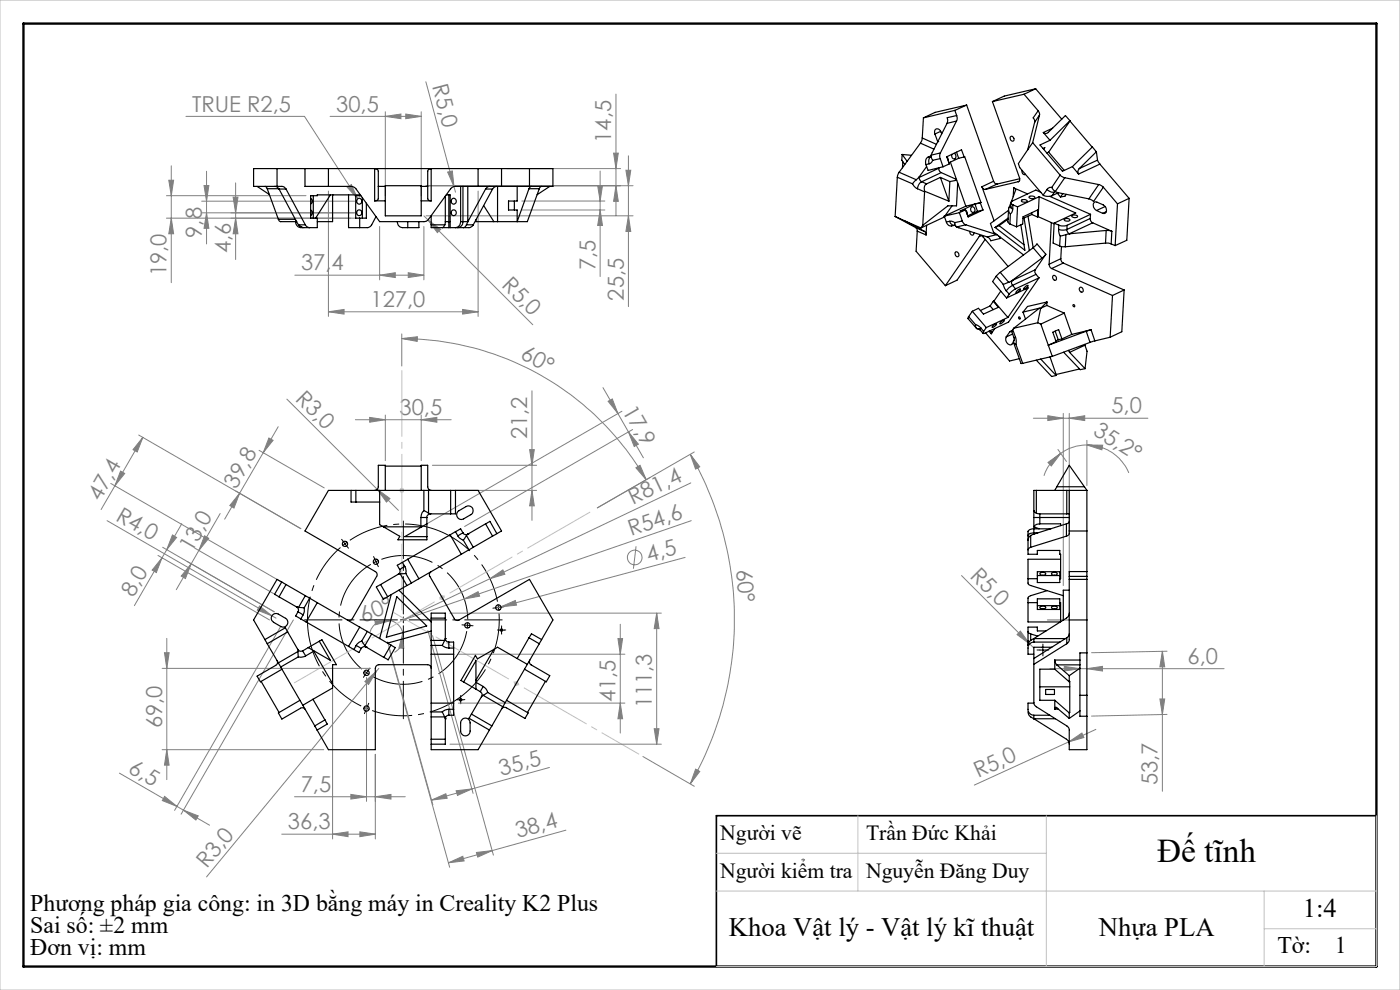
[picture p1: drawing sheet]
<svg xmlns="http://www.w3.org/2000/svg" width="297mm" height="210mm" viewBox="0 0 297 210" stroke-linecap="round" stroke-linejoin="round" font-family="sans-serif">
<g fill="none" stroke="#808080" stroke-width=".21">
<path d="M90.3 17.3l6 22.3M130.7 20v25.7M35.8 38.2h1l-.5 3.3zM36.3 35.2v24.8M39.4 24.7h25.2l11.3 17.5M43.3 39.4h1l-.5 3.3zM43.8 36.3v15.4M50 38.8v16.3M70 24.7h19.4M73.7 39.7l.8-.6 1.4 3.1zM81.7 24.7l3.4-.5v1zM81.7 23.7v17.9"/>
<path d="M86.1 24.2l3.3 .5-3.3 .5zM89.4 23.7v17.9M90.4 39.4h43.9M95 36.5l1-.2 .3 3.3zM96.3 39.6l.3 1.2M107.4 35.8h24.3M126.8 39.4h1l-.5 3.2zM127.3 36.3v22.4M130.2 32.5h1l-.5 3.3zM130.7 39.4l.5 3.3h-1zM132.8 36.1h1l-.5 3.3zM133.3 33v32"/>
<path d="M35.3 46.3h40M35.3 41.5h29.6M36.3 46.3l.5 3.3h-1zM42.8 45.1h32.4M42.8 42.7h32.4M43.8 45.1l.5 3.3h-1zM49.5 41.8h1l-.5 3.3zM50 46.3l.5 3.3h-1zM62.5 58.4h27.4M69.7 40.5v26.6M80.5 58.4l3.4-.6v1.1zM80.5 48v11.4"/>
<path d="M86.6 57.8l3.3 .6-3.3 .5zM89.9 48v11.4M89.9 45.8l23.1 23.1M90.4 45.8h43.9M90.8 46.7l2.7 1.9-.7 .7zM101.4 40.5v26.6M110.7 42.6h17.6M110.7 44.5h17.6M127.3 44.5l.5 3.3h-1zM133.3 45.8l.5 3.3h-1zM69.7 66.1l3.3-.5v1zM69.7 66.1h31.7"/>
<path d="M85.2 71.8l3.3-.4v1zM85.2 71.8a59.9 59.9 0 0 1 51.9 30M85.2 70.8v6.8M98.1 65.6l3.3 .5-3.3 .5zM25.6 99.9l.9 .5-2.1 2.6zM29.4 92.3l34.4 19.8M30.3 92.8l-8.9 15.3M30.3 92.8l-1.2 3.1-.9-.5zM55 95.5l13.8 8M57 92.9l.9 .5-2.1 2.6zM59 90.5l-11.3 19.6M60.9 84.7l19.1 19.1"/>
<path d="M75.4 89h20.3M78.4 88.5l3.3 .5-3.3 .6zM81.7 88v9.7M89.4 89l3.3-.5v1.1zM89.4 88v9.7M91.7 98.7h22.1M112.4 95.4h.9l-.4 3.3zM112.9 82.9v27.5M127.9 82.2l3.2 5.5M129 85.1l.9-.5 1.2 3.1zM131.1 87.7l2.2 3.9M131.9 87.2l-41.6 24.1"/>
<path d="M133.3 91.6l2.1 2.6-.9 .5zM133.3 91.6l3.2 5.5M134.2 91.1l-35.6 20.6M134.9 99.2l.9-.5 1.3 3.1zM146.4 96.4l2 2.6-.8 .5zM146.4 96.4a70 70 0 0 1 0 69.9M147.3 95.9l-20.6 11.8 11.2-6.4M219.2 88.7h24.3M222.3 88.2l3.3 .5-3.3 .5zM222.3 98.1l2.7-1.9-2 2.6zM224.4 95.3l1.8 2.6M225 96.2a9.1 9.1 0 0 0-3.5 4.7"/>
<path d="M225.6 87.7v36.5M226.8 88.7l3.3-.5v1zM226.8 87.7v34.2M230.6 94.4h3.3l-.1 1zM230.6 94.4a9.7 9.7 0 0 0-5.6 1.8M230.6 94.4a9.6 9.6 0 0 1 8.9 5.9M230.6 93.4v9.6M22.7 110.4l35 20.2M23.5 102.5l36.3 21M33.5 117.8l23.7 13.7M34.4 118.3l-1.2 3.2-.9-.6zM34.5 116.1l23.7 13.7"/>
<path d="M36.6 113.5l.9 .5-2.1 2.6zM38.6 111.1l-10.1 17.4M40.6 119.6l-1.3 3.1-.8-.5zM40.6 119.6l-3.2 5.5M41.3 116.3l17 9.8M43.4 113.7l.9 .5-2.1 2.6zM46.7 108.9l-6.1 10.7M50.8 104.6l-1.2 3.2-.8-.6zM80 103.8l2.7 2-.7 .7zM80 103.8l4.5 4.5M96.6 104h17.2M112.9 104l.4 3.3h-.9z"/>
<path d="M134.9 115.9l-.5 4.7M145.3 118.2l-39 10.5M146.5 102.4l-61 29.1 13-4.4M146.6 110.4l-48.1 16.7M34.9 138.5h1l-.5 3.3zM35.4 135.4v30M55.1 128.5l2.6 2.1-3.1-1.2zM57.7 130.6l.9 .5M59.5 132.9l-22.5 39M62.2 131.5l-23.8 41.2M79.5 131.5l3.4 .1-3.2 .9zM82.2 136.1l9.6 34.6"/>
<path d="M82.5 137.4l12.9 46.6M82.9 131.6l.2 .1a3.6 3.6 0 0 1 2.4 2.5M82.9 131.6a3.6 3.6 0 0 0-4.4 2.6M85.5 134.2l.2 3.3-1.1-.1zM85.5 134.2a3.6 3.6 0 0 1-1.8 4.2M90.8 133.8l9.6 34.5M91.8 134.8l12.9 46.6M95.5 130.1h44.8M97.2 138.8h35.4M98.5 127.1l2.9-1.6 .3 1zM103.9 122.8l2.8-1.9 .4 .9zM106.3 128.7l3-1.3 .3 1z"/>
<path d="M106.3 128.7l-1.1 .3M131.1 135.5h1l-.5 3.3zM131.6 132.4v23.1M139.3 130.1l.5 3.2h-1zM139.3 130.1v27.8M204 122.1l14.4 14.5M216.5 133.9l1.9 2.7-2.6-2zM218.4 136.6l.9 .9M246.6 138.1l.5 3.4h-1zM246.6 138.1v29.7M247.6 138.1l-16 .4M34.4 141.8h44.2"/>
<path d="M34.4 159h34.3M35.4 159l.5 3.3h-1zM70.6 146v32M77.4 144.6l2.5-2.3-1.7 2.9zM77.8 143.7v26.3M79.9 142.3l-36.1 43.7M80.4 141.8l-.5 .5M95.5 157.9h44.8M97.2 149.1h35.4M131.6 149.1l.5 3.4h-1zM138.8 154.6h1l-.5 3.3zM222.7 141.8h37"/>
<path d="M225.8 141.3l3.3 .5-3.3 .5zM226.7 157.4l2.8-1.9 .4 .9zM230.6 141.8l3.3-.5v1zM232.5 154.7l-25.8 11.8M246.1 148.3h1l-.5 3.3zM247.6 151.5l-16 .4M25.3 164l12.2 7.1M34.9 168.9l2.6 2.2-3.1-1.3zM37.5 171.1l1.4 .8M38.9 171.9l3.2 1.2-.5 .8zM38.9 171.9l5.6 3.1M59.8 176.9h19.8"/>
<path d="M62.5 169h23.5M70.6 176.9l3.2-.4v1zM74.4 168.5l3.4 .5-3.4 .5zM76.3 176.5l3.3 .4-3.3 .6zM79.6 169l3.3-.5v1zM79.6 160v18M91.5 169.7l3.1-1.3 .3 .9zM96.8 167.7l3.3-.4-3.1 1.4zM116.6 162.8l-25.1 6.9M120.1 176.1l-15.7 4.3M136.4 160.5l10.9 6.3M147.6 163.2l.8 .4-2 2.7z"/>
<path d="M95.1 183l3.1-1.4 .3 1zM101.1 180.8l3.3-.4-3 1.4zM104.4 180.4l-9.3 2.6"/>
<circle cx="134.6" cy="118.3" r="1.55"/>
</g>
<path d="M79.8 119.1l-.6 .3M79.8 119.1l.5-.2M99.2 132.6v-.6M99.2 132.6l-.1 .7M105.7 128.9l-.1-.7M105.7 128.9l.1 .6M77.8 150.3l.6 .2M77.8 150.3l-.6-.3M77.8 142.7l.5 .3M77.8 142.7l-.5-.4" fill="none" stroke="#000" stroke-width=".21" stroke-dasharray="15.2 1.3 1.3 1.3" stroke-linecap="butt"/>
<path d="M72.2 116.1a20.3 20.3 0 0 0 4.4 33.7M105.5 127.6a20.3 20.3 0 0 0-31.3-13M78.9 150.7a20.3 20.3 0 0 0 27-20.6" fill="none" stroke="#000" stroke-width=".21" stroke-dasharray="15.2 1.3 1.3 1.3" stroke-dashoffset="6.6" stroke-linecap="butt"/>
<path d="M78.7 119.7a13.7 13.7 0 0 0-1.9 22.2M99.2 131.4a13.7 13.7 0 0 0-18.3-12.7M78.8 143.4a13.7 13.7 0 0 0 20.2-9.5" fill="none" stroke="#000" stroke-width=".21" stroke-dasharray="15.2 1.3 1.3 1.3" stroke-dashoffset="4.1" stroke-linecap="butt"/>
<path d="M72.8 114.9l.4 .4M73.2 115.3l-.5 .4M73.2 115.3l.4 .5M73.7 115l-.5 .3M105.8 133.7h1.2M106.4 133v1.3M220.6 137.9h1.3M221.2 137.3v1.2M97.1 148.4h1.3M97.7 147.8v1.2" fill="none" stroke="#000" stroke-width=".21"/>
<g fill="none" stroke="#c0c0c0" stroke-width=".21">
<path d="M0 0h297v210h-297zM84.7 104h1M84.9 103.7l.7 .7M85.2 103.5v1M85.6 103.7l-.7 .7M93.3 126.7h1M93.4 126.4l.7 .7M93.8 126.3v1M94.1 126.4l-.7 .7M109 145h1M109.2 144.6l.7 .7M109.5 144.5v1"/>
<path d="M109.9 144.6l-.7 .7M182 173v16M222 173v32M292 173v32h-140M152 189h140M152 181h70M268.2 189v16M268.2 197h23.8"/>
</g>
<g fill="none" stroke="#000" stroke-width=".21" stroke-dasharray="15.2 1.3 1.3 1.3">
<path d="M72.8 114.8l-.3-.4M73.6 115.8l.3 .5M79.5 118.6l-.2-.5M79.8 119.1l-.3-.5M79.8 119.1l.2 .6M80 119.7l.3 .5M85.6 131.5v.6M85.6 131.5h.6M85.6 131.5v-.6M85.6 131.5h-.7M98.6 132.6l-.6-.1M99.2 132.6l.6 .1"/>
<path d="M99.2 132.6h-.6M99.8 132.7h.6M105.1 128.9l-.5 .1M105.7 128.9l.7-.1M105.7 128.9h-.6M105.8 133.6h-.3M106.4 128.8l.5-.1M106.4 134.3v.2M106.4 133v-.2M107 133.6h.3M220.6 137.9h-.6M221.2 137.3v-.7"/>
<path d="M221.2 138.5v.6M221.9 137.9h.6M77.4 143.2l-.3 .5M77.5 150.9l-.2 .5M77.8 150.3l-.3 .6M77.8 150.3l.2-.6M77.8 142.7l-.4 .5M77.8 142.7l.3-.5M78 149.7l.2-.5M78.1 142.2l.3-.5M97.1 148.4h-.2M97.7 149v.3"/>
<path d="M97.7 147.8v-.3M98.4 148.4h.2"/>
</g>
<path d="M84.3 131.5h-19.7M85.6 132.7v19.8M85.6 130.2v-19.7M86.8 131.5h19.7" fill="none" stroke="#000" stroke-width=".21" stroke-dasharray="15.2 1.3 1.3 1.3" stroke-dashoffset="7.3"/>
<path d="M292 173h-140v32" fill="none" stroke="#000" stroke-width=".35"/>
<path d="M5 5h287v200h-287z" fill="none" stroke="#000" stroke-width=".5"/>
<path d="M83.6 130l51.9 30" fill="none" stroke="#c0c0c0" stroke-width=".21" stroke-dasharray="15.2 1.3 1.3 1.3" stroke-dashoffset="6.2"/>
<path d="M61.7 145.3l64.2-37.1" fill="none" stroke="#c0c0c0" stroke-width=".21" stroke-dasharray="15.2 1.3 1.3 1.3" stroke-dashoffset="-.8"/>
<path d="M85.3 129.4v-50.8" fill="none" stroke="#c0c0c0" stroke-width=".21" stroke-dasharray="15.2 1.3 1.3 1.3" stroke-dashoffset="1.3"/>
<path d="M222.2 131.5h4.6" fill="none" stroke="#808080" stroke-width=".25"/>
<g fill="#808080">
<path d="M95 36.5l1-.2 .3 3.3z"/>
<path d="M55.1 128.5l2.6 2.1-3.1-1.2z"/>
<path d="M73.7 39.7l.8-.6 1.4 3.1z"/>
<path d="M106.3 128.7l3-1.3 .3 1z"/>
<path d="M98.5 127.1l2.9-1.6 .3 1z"/>
<path d="M226.7 157.4l2.8-1.9 .4 .9z"/>
<path d="M103.9 122.8l2.8-1.9 .4 .9z"/>
<path d="M77.4 144.6l2.5-2.3-1.7 2.9z"/>
<path d="M90.8 46.7l2.7 1.9-.7 .7z"/>
<path d="M147.6 163.2l.8 .4-2 2.7zM146.4 96.4l2 2.6-.8 .5z"/>
<path d="M134.9 99.2l.9-.5 1.3 3.1zM85.2 71.8l3.3-.4v1z"/>
<path d="M133.3 91.6l2.1 2.6-.9 .5zM129 85.1l.9-.5 1.2 3.1z"/>
<path d="M80 103.8l2 2.7 .7-.7zM216.5 133.9l-.7 .7 2.6 2z"/>
<path d="M230.6 94.4h3.3l-.1 1zM222.3 98.1l2.7-1.9-2 2.6z"/>
<path d="M86.1 24.2l3.3 .5-3.3 .5zM81.7 24.7l3.4-.5v1z"/>
<path d="M86.6 57.8l3.3 .6-3.3 .5zM80.5 58.4l3.4-.6v1.1z"/>
<path d="M98.1 65.6l3.3 .5-3.3 .5zM69.7 66.1l3.3-.5v1z"/>
<path d="M226.8 88.7l3.3-.5v1zM222.3 88.2l3.3 .5-3.3 .5z"/>
<path d="M225.8 141.3l3.3 .5-3.3 .5zM230.6 141.8l3.3-.5v1z"/>
<path d="M70.6 176.9l3.2-.4v1zM76.3 176.5l3.3 .4-3.3 .6zM74.4 168.5l3.4 .5-3.4 .5zM79.6 169l3.3-.5v1z"/>
<path d="M78.4 88.5l3.3 .5-3.3 .6zM89.4 89l3.3-.5v1.1z"/>
<path d="M95.1 183l3.1-1.4 .3 1zM101.1 180.8l3.3-.4-3 1.4z"/>
<path d="M96.8 167.7l3.3-.4-3.1 1.4zM91.5 169.7l3.1-1.3 .3 .9z"/>
<path d="M85.5 134.2l.2 3.3-1.1-.1zM79.5 131.5l3.4 .1-3.2 .9z"/>
<path d="M43.4 113.7l.9 .5-2.1 2.6zM40.6 119.6l-1.3 3.1-.8-.5z"/>
<path d="M50.8 104.6l-1.2 3.2-.8-.6zM57 92.9l.9 .5-2.1 2.6z"/>
<path d="M30.3 92.8l-1.2 3.1-.9-.5zM25.6 99.9l.9 .5-2.1 2.6zM36.6 113.5l.9 .5-2.1 2.6zM34.4 118.3l-1.2 3.2-.9-.6z"/>
<path d="M36.3 46.3l.5 3.3h-1zM35.8 38.2h1l-.5 3.3z"/>
<path d="M49.5 41.8h1l-.5 3.3zM50 46.3l.5 3.3h-1z"/>
<path d="M43.3 39.4h1l-.5 3.3zM43.8 45.1l.5 3.3h-1zM132.8 36.1h1l-.5 3.3zM133.3 45.8l.5 3.3h-1zM130.2 32.5h1l-.5 3.3zM130.7 39.4l.5 3.3h-1z"/>
<path d="M126.8 39.4h1l-.5 3.2zM127.3 44.5l.5 3.3h-1z"/>
<path d="M138.8 154.6h1l-.5 3.3zM139.3 130.1l.5 3.2h-1z"/>
<path d="M246.6 138.1l.5 3.4h-1zM246.1 148.3h1l-.5 3.3z"/>
<path d="M34.9 138.5h1l-.5 3.3zM35.4 159l.5 3.3h-1zM131.1 135.5h1l-.5 3.3zM131.6 149.1l.5 3.4h-1z"/>
<path d="M112.4 95.4h.9l-.4 3.3zM112.9 104l.4 3.3h-.9z"/>
<path d="M34.9 168.9l2.6 2.2-3.1-1.3zM38.9 171.9l3.2 1.2-.5 .8z"/>
</g>
<g fill="none" stroke="#000" stroke-width=".25">
<path d="M217.2 20l3 3.5M217.2 20l-6.7 1.5M219.7 18.8l-2.5 1.2M219.7 18.8l5.5 6.5M219.7 18.8l-6.7 1.6-2.5 1.1M54.5 39.5l2.7 1.8M56.2 39.5l.5 .5M58.2 39.5l.5 .1 .5 .5M58.8 35.8v3.7M64.7 35.8v3.7l10.2 .1 .6 .4 5 7 10-.1 .3-.3 4.8-6.6 .9-.5h20.8v-3.7h-63.5v3.7h6.1l.4 .2 .4 .4M69.7 35.8v3.7M79.5 35.8h.1a.61 .61 0 0 1 .7 .5v5.8l-.3 .4-.5 .1z"/>
<path d="M80.3 39.5h1.4M81.7 39.4h7.7v6.4h-7.7zM89.4 39.5h1.3M90.9 35.9l.6-.1v6.8a.66 .66 0 0 1-.8-.5v-5.8zM97.7 39.5v7.5M98.2 39.5v7.5M99.2 39.5v7.5M101.4 35.8v3.7M103.9 39.5l-.4 .1-.5 .5M105.4 39.5l-.5 .2-.4 .4M105.6 39.5v7.5M106.4 35.8v3.7"/>
<path d="M109.7 39.5v3.1h-1.8v1.9h1.8v2.5l2.5-7M112.3 35.8v3.7M112.7 39.5l-.5 .5M114.9 39.5l-.5 .5M116.6 39.5l-2.7 1.8M190.4 37.6l3.2 1.4M190.4 37.6l-.5 8.3M190.7 36.5l-.3 1.1M190.7 36.5l3.7 1.6M191.4 32.8l-.1 1.2 .6 .9M191.4 32.8l1 1.4M191.4 32.8l2 .1"/>
<path d="M191.5 34.3v1.3M193.6 39l.6 .8 .4 .2M194.4 38.1l-.8 .9M194.9 37.6l-.5 .5M194.9 37.6h.1M195 37.6l.2 .7 .3 .3M195.3 30.4l-4.6 6.1M195.3 30.4l2.8 1.2M195.5 38.6a1.8 1.8 0 0 0-.9 1.4M195.5 38.6l1.1 .4M195.7 29.3l-.4 1.1M195.7 29.3l2.9 1.3"/>
<path d="M195.9 25l-.2 4.3M196.4 34.9l.5 1.3 3.2-.8M196.6 39a1.26 1.26 0 0 0-.5 1.6M196.6 35.3l-1.7 2.3M196.8 33.4l.7-.2a1.31 1.31 0 0 0-.4 1.5M196.8 33.4a1.26 1.26 0 0 0-.4 1.5M197.1 34.7l-.7 .2M197.5 33.3v-.3l-.7 .4M197.6 32.9l-.1 .4 .4 .7M197.9 34l-.5 .6-.3 .1M198.3 28.4l.6 1.6M198.9 30h.1"/>
<path d="M199.1 35.7l.3 .7 .3 .2M199.1 35.6v.1M199.1 35.7l-4.1 1.9M199.5 33.6l.6 1.8M199.5 33.6l-1.6 .4M199.5 32.4l-.1 .5 .1 .7M199.5 32.4l-1.9 .5M199.5 37.6l1.8 5.1M199.5 37.6l-2.9 1.4M199.5 37.6l2 .9M199.6 27.9l-1.3 .5M199.7 36.6l3.2 1.5"/>
<path d="M199.7 36.6l-4.2 2M199.8 28.4a.91 .91 0 0 0-.5-.9 .91 .91 0 0 0-.9 0l-.1 .9M200.9 33.3l.3 .6v.2M200.9 26.2l-3.3 6.7M201.5 38.5l-.2 4.2M201.6 34.4l3.3 9.3M202.4 32.5a.6 .6 0 0 1 .4 .7 .6 .6 0 0 1-.6 .5l-.3-.4v-.6M202.6 23.4l.4 1.1M202.6 23.4l-6.7 1.6M202.9 25.7l-3.4 6.7M202.9 25.7l-2 .5M202.9 32.3l.5 1.3"/>
<path d="M203 24.5l.1 .8-.2 .4M203 24.5l-2.1 .5 .1 .6-.1 .6M203 38.2l-1.5 .3M203.2 38.8l-.3 4.9h-1.8l-5.3 4.1M203.4 33.6l-2.1 .9M204.5 33.3l.1-.1 3.5 9.8M204.5 33.3l-.5-1.5-3.2 1.5 .6 1.5-1.3 .6M204.5 33.3l-1.1 .3M205.1 22.3l-2.5 1.1M205.1 22.3l5.7 16.1M205.1 22.3l-6.7 1.5-2.5 1.2M208.3 39.6a.71 .71 0 0 0 .8 .6"/>
<path d="M208.3 39.6l2.6 7.2M210.5 21.5l5.8 16.2a.54 .54 0 0 1-.3 .9M210.8 38.4l.3 .5 .4 .1M210.8 38.4l-2.5 1.2M211.5 39l-2.4 1.2M214.4 29a.51 .51 0 0 1 .7 .3 .51 .51 0 0 1-.4 .6l-.4-.3zM215.1 39.9l.4 .4-1 2.6M215.1 39.9l2.9 1.2M215.1 39.9l-.2 1.8M216 38.6l-6.9 1.6M216.1 38.5l-.1 .1M216.3 37.9l-4.8 1.1"/>
<path d="M216.9 36.2a.57 .57 0 0 0 0 .6 .57 .57 0 0 0 .7 .2M218 31.8l-2 2.9 .3 .9 5 5.8M219.1 30.3l5.8 6.8M219.1 30.3l-1.1 1.5M219.5 25.9l-1.5 5.9M220.2 23.5l.3 .9M220.2 23.5l-1 1.5 .2 .4 .1 .5M220.5 24.4l-1.4 5.9M220.5 24.4l-1 1.5M221.3 31.5l.4-.2-.3 .4M221.3 28.1l1.4 1.7M222.5 32.3l-.4 .1"/>
<path d="M222.5 32.3l3.3 3.9M222.7 29.8l-2.1 1 4.8 5.5 2.1-1M223.1 39.7l.8 .9M223.1 39.7h-.4l-.6 .5M223.3 27.2l-2 .9M224.9 37.1l1 .6M224.9 37.1l-1.8 2.6M225.9 37.7l7.2 1.4M225.9 37.7l-2 2.9M227 25.6l-1-1.1-3.6 3.6a.72 .72 0 0 1-1.1 0M227 25.6l-4.3 4.2M227 25.6v.1"/>
<path d="M227 25.7l-4.5 6.6M227 25.7l4.7 5.5M227.5 35.3l1.3 1.6M229 35.8a.93 .93 0 0 0-.2 1.1M232.6 32.2l-.9-1-4.2 4.1M232.6 32.2l-3.6 3.6M232.6 32.2l.2 1.8M232.8 34l.5 .8M232.8 34l-3.8 1.8M233.1 39.1l1 .6M233.1 39.1l-2.1 3.1M233.3 34.8l-4.5 2.1"/>
<path d="M233.3 34.8l6.2 7.3M234.1 39.7l-2.1 3-1-.5M234.1 39.7l3 3.5M56.7 40l2.4 6.5M56.7 40h2.4M59.1 46.5l.4 .5h3.4M59.1 46.5h3.6M59.2 40.1h1.5M59.2 40.1l3.7 7M60.7 40.1l4.1 7.6M62.7 46.7a1.33 1.33 0 0 0 1.6 1.6l-.8-.4M62.9 47.1l.4 .6"/>
<path d="M63.3 47.7h1.5M64.8 47.7l.4 .4 .5 .2M65.9 42.1a.66 .66 0 0 1 0 1.2M65.9 44.5a.66 .66 0 0 1 0 1.2M66.5 41.5v4.8M70.1 41.3l-3.1 5M70.6 41.3v5.7h-3.3M73.9 41.3v7h4.3l.6-.6 1-1.7M76.3 41.5v-.2h-9v.2h-1.4v4.8h1.4v2h-2.9l-.7-.3-.4-.3M76.3 46.3v2M76.6 41.5h-1.1v4.8h2.2v-3.2M76.9 41.9v4.4"/>
<path d="M79.5 42.6h2.2M84.3 47a1.21 1.21 0 0 0 1.1 1.3h3.5v-1.3M86.5 47v1.3M89.4 42.6h2.1M91.5 47.7v.6h2.3M91.5 45.7v2M91.5 47.7h2.9M93.8 48.3h1.4M94.4 47.7l-.6 .6M94.5 47.1l-.1 .6M94.5 47h.7M94.5 41.6v5.5"/>
<path d="M94.7 41.3h.8v7M95.2 47v1.3M95.2 47h.3M95.2 48.3h1.9M95.2 41.3v5.7M97.1 48.3h1.2M97.7 47a1.21 1.21 0 0 1-1.1 1.3M97.7 47h.5M98.2 47a1.21 1.21 0 0 1-1.1 1.3M98.2 47h1M99 47.7l-.4 .5-.3 .1M99 47.7h1.4"/>
<path d="M99.2 47v.1M99.2 47.1l-.2 .6M100.4 47.7l-.6 .6h-1.5M102.6 43.6l2.2 3.4M103 40.1h1.5M103 40.1l-3.8 7M104.5 40.1l-4.1 7.6M109.1 42.6v1.9M112.2 40h2.2M114.4 40l-2.5 7h-10.9v-.4M189.9 45.9l1.9 .9M189.9 45.9l4.4 2.4"/>
<path d="M191.8 46.8l3.6 1.6M191.8 46.8l4.3 2.3M194.3 48.3l.2 .2 .1 .5M194.3 48.3l1.8 .8M194.6 49l-.3 4.3 6.3 7.3M194.6 49l1.9 .8M194.6 40l1.5 .7M195.8 47.8l-.4 .6M196.1 40.6v.1M196.1 49.1l.3 .3 .1 .4M196.1 40.7l-.3 7.1M196.1 40.6l5.2 2.1"/>
<path d="M196.6 47.8l-.1 2M200.3 45.9l.5 1.2M200.4 46l-5 2.4M200.8 47.1a1 1 0 0 0 1.1 .8l.6-.1 .3 .2M201.4 46.9h.6l.5 .3M201.4 46.9a1.1 1.1 0 0 0 1.1 .9M201.4 46.9l-.6 .2M202 43.7l-1.5 2.1M202.5 47.2l.4 .9M202.7 53.4a.54 .54 0 0 1 .7 .4 .54 .54 0 0 1-.3 .7 .67 .67 0 0 1-.4-1.1zM202.9 48.1l6.5 2.2M203.5 45.1l.7 1.8"/>
<path d="M203.5 45.1l-3.2 .8M204.2 46.9l.2 .5 .5 .3M204.2 46.9l-1.7 .3M204.8 44.5l-1.3 .6M204.8 44.5l.6 1.5 3.1-1.5M204.9 44.7l.3 .3v.5M204.9 47.7l6.6 2.1M204.9 47.7l-2 .4M204.9 43.7l-4.6 2.2M205.7 49.1a.53 .53 0 0 0 .2 .6 .53 .53 0 0 0 .7 0v-.4M206.2 43.9a.59 .59 0 0 1 .6 .5 .59 .59 0 0 1-.5 .6 .7 .7 0 0 1-.1-1.1zM206.8 43.3l-3.1 1.5 1.1-.3"/>
<path d="M206.8 43.3l.6 1.5M207.4 44.8l-2.1 1M207.8 50.2a.47 .47 0 0 1 .7 0l5.4 6.3M207.8 50.2l-7.2 10.4M208 43l.5 1.5M208 43l-1.2 .3M208.1 50l-.3 .2M208.1 43h-.1M208.1 43l-3.2 .7M208.5 44.5l-1.1 .3M209 50.8l-6 8.6-2.4 1.2M209.4 50.3l.6 .4 .2 .4 2-.5"/>
<path d="M211.3 58.6l1.5 1.7M211.3 58.6l-.7 1.1 2.9 3.5M211.5 49.8h.1M211.5 49.8l-2.1 .5M211.9 50.1l.3 .5M211.9 47.9l5.3 4M211.9 47.9l-.8 .4M212.1 50.2l.1 .4M212.2 57.8l-.9 .8M212.2 57.8l1.8 2.1M213.9 46.3l-2.8 2M213.9 46.5l-2 1.4"/>
<path d="M214 44.5l-.2 2.6 .4 .4M214 44.6l-3.9 2.8 .6 1.8 6.4 4.9M214 59.9l-1.2 .4M214.1 43.9l-.1 .3a1.05 1.05 0 0 0 .3 1.2M214.1 43.9h.1M214.1 43.9l.3 .1M214.2 47.5l1.5 .6M214.3 45.4l-.1 2.1M214.4 43.9v.2M214.4 43.9l.1 .3 .3 .1M214.4 43.9l.1-.9-.4 .9M214.4 43.8l-.3 .1"/>
<path d="M214.7 59.5h.1M214.7 59.5l-.7 .4M214.7 59.5l-.1 .4 .2 .6M214.8 44.3l-.1 .7-.4 .4M214.9 43.5l1 .4M214.9 43.5l-.1 .8M215.9 43.9l-.2 4.2M216.6 47.7l.8 5.4-6.3-4.8M216.7 42.5a.71 .71 0 0 1 1.2 .2 .71 .71 0 0 1-1.2-.2zM217.2 46.2l1.2 7M218.1 45.9l1.1 6.7M218.3 41.7a.71 .71 0 0 1 1.2 .3 .71 .71 0 0 1-1.2-.3z"/>
<path d="M218.9 45.1v.4M218.9 45.5l-1.9 .8M218.9 45.5l1.2 .5M219.2 52.6l.8-.9 1.9 2.2M219.2 52.6l1.9 2.1M219.2 52.6l-7 5.2M219.6 57.2a.8 .8 0 0 0 .2 1M219.6 57.2l-4.9 2.3M219.8 58.2l.6 .7M219.8 58.2l-5 2.3M220.1 46l.1-1.5-3.2 1.5v1.5l-1.3 .6M220.2 46l3.4 1.5"/>
<path d="M220.2 46h-.1M220.4 58.9l-6.4 9.4-5.4 2.5-.1-.1 .2-.4M220.4 58.9l-5 2.4M220.5 41.7l7.7 3.5-4.6 2.1M220.5 41.7l-4.6 2.2M220.5 41.7l-.3 4.3M220.8 40.8l-1.1-.5-4.9 2.3a.41 .41 0 0 0-.3 .5 .41 .41 0 0 0 .4 .4M221.1 54.7l-6.4 4.8M221.3 41.4l.8 .3 1.1-.2M221.9 53.9l-.8 .8M221.9 53.9l-2.3 3.3M222.1 40.2a1.49 1.49 0 0 0 1.6 .5"/>
<path d="M222.1 40.2l-.8 1.2M222.6 56l.2 .7 .3 .3M222.7 41.7l8.7 3.8M223 47.2l-.4 8.8M223.1 57l12.9 5.7M223.4 58.5a.54 .54 0 0 1 .7 .3 .54 .54 0 0 1-.3 .7 .64 .64 0 0 1-.4-1zM223.6 47.3l-.2 4.3 1.4 .6M223.6 47.3l1 .5M223.7 40.7l-.5 .8M223.8 40.6h.1M223.8 40.6l-.1 .1M223.9 40.6l.6 .3 6.5 1.3"/>
<path d="M224.3 41l.7 .8M224.5 40.9l-1.3 .6M224.6 48.6l.6 .2 1.1-.1M224.6 48.6l.1 1 .2 .5M224.6 47.8l.7 .1 1.1-.1M224.6 47.8v.8M224.8 52.2l1.2 .1M224.9 50.1l-.1 2.1M225 54.9l.2 .7 .4 .2M225 54.9l-2.4 1.1M225.2 52.3l-.2 2.6M225.5 41.1l-.5 .7"/>
<path d="M225.6 55.8l-2.5 1.2M225.6 55.8l12.9 5.7M225.8 46.5a.69 .69 0 0 1 1.1 .3 .69 .69 0 0 1-1.1-.3zM226.1 49.8l-1.2 .3M226.1 49.8l-.1 2.5M226.2 41.2l-.3 .4-.9 .2M226.3 48.7l.2 .5 .3 .4M226.4 47.8l-.1 .9M226.8 49.6l-.7 .2M226.8 49.6h.1M227.5 45.7a.69 .69 0 0 1 1.1 .3 .87 .87 0 0 1-1.2-.2zM231.3 46.3a.95 .95 0 0 0 .5 1"/>
<path d="M231.3 46.3l-5 2.4M231.4 45.5l-.1 .8M231.4 45.5l-5 2.3M231.8 47.3l4.1 1.8M231.8 47.3l-5 2.3M232.6 44.7a1.09 1.09 0 0 1-.3-1.9l1.7 .7a1.09 1.09 0 0 1 .3 1.8h-.4M232.6 44.7l1.3 .6M234.5 43.8l-1.9 .9M234.5 51.6l1.2 .1M234.5 51.6l-8.5 .7M234.7 48.9l1.2 .2M234.7 48.9l-7.9 .7"/>
<path d="M234.7 48.9l-.2 2.7M234.7 44.9l-.8 .4M235.7 51.7l.9 .4M235.9 49.1l-.2 2.6M237.1 43.2l-.5 8.9M239.5 42.1l-2.4 1.1M239.5 42.1l-.5 8.9-2.4 1.1M205.5 67.2l-.1 .4 1.7 2M205.5 67.2l1.5 1.7M206.3 66l2.9 3.5M206.3 66l-.8 1.2M207 68.9l.5 .2 .6 .5"/>
<path d="M207 68.9l-.1 .1a.73 .73 0 0 0 .7 .8M207.6 69.8h.1M207.6 69.8l.3 .1M207.6 69.7l.3 .3M207.7 69.7l-.1 .1M207.7 69.8h-.1M207.9 70l.7 .7M208.1 69.6l-.2 .4M208.1 69.6l.6 .7M209.1 70.6l5.1 6 2-.5M209.2 69.5l-.5 .8M209.8 70.3l.5 .5"/>
<path d="M209.9 70.2l.5 .2-.1 .4M210 64.9l.7 .8M210 64.9l-2 1M210.6 69.1l.8-.5-.1 .4a.55 .55 0 0 1-.8 .3zM210.7 63.9l1.1 1.3-3.2 1.4-1-1.2-1.3 .6M210.7 63.9l-.7 1M210.9 63.9l2.9 3.4M210.9 63.9h-.2M211 69.7l-.7 1.1M212.3 61.8l-1.4 2.1M212.4 68.2l.5-.3a.54 .54 0 0 1-.5 .7l-.3 .1zM212.8 60.3l.7 1.4"/>
<path d="M213.5 71.5a1.13 1.13 0 0 0 1.1 1.6l.4-.5M213.5 61.7l.6 .7M213.5 63.2l4.6-2.1-4.3 6.2M213.8 67.3l-4.6 2.2M214.1 62.4l-.6 .8M214.2 70.4l.5-.2zM214.2 70.4l-.7 1.1M214.8 60.5l-.7 .5-.6 .7M214.8 60.5l.6 .8M214.8 70.9l-1.3 .6M214.8 69.9l-.1 .5 .4 1.2M214.8 69.9l.6 1.7"/>
<path d="M215 72.7l1.6 4.4h.4M215.1 72.3l-.1 .1a.53 .53 0 0 0 .5 .6M215.1 69.6l-.3 .3M215.1 71.6v.7M215.2 72.2l-.1 .1M215.2 72.1l-.1 .2M215.4 71.6l.2 .6-.1 .8M215.4 61.3l-1.3 1.1M215.4 71.6h-.3M215.5 73l1.5 4.1M215.8 61.6l.7-.3-.2 .3a.54 .54 0 0 1-.8 .4zM216.1 67.3a.21 .21 0 0 1 .3 .1 .21 .21 0 0 1-.2 .3z"/>
<path d="M217 66.2l3.5-.8-5.4 4.2M217 66.2l.6 1.5M217.6 60.7l.5-.1-.3 .4-.6 .4v-.3zM219.9 76.4l3.2 3.5 .9-.3M220.1 68.5l-5 1.1M220.1 68.5l.7 .2M220.8 65.4l-.7 3.1M220.8 76.2l3.2 3.4M220.8 68.7l1.6 4.5M222.1 64.8l3.7 1.6M222.1 64.8l-1.3 .6M222.1 64.1v.7"/>
<path d="M222.1 64.1l-4.1 .9-1 1.2M222.1 64.1l-1.3 1.3M222.4 73.2l.8 2.4M222.7 75.7l1.3 3.7M223.2 75.6l-6.2 1.5M223.8 70.2l.7 1.9M224 79.4v.2M224.5 72.1l-.5 .2M225.3 71.9l-.7-2-1.3 .6 .7 2-1.6 .7M225.3 71.9l-.8 .2M225.6 74.7l3.6 3.7 1-.2M225.8 66.4l1.6 4.5"/>
<path d="M225.8 66.4l-5 2.3M226.7 74.3l.2 .4M226.9 74.7l3.3 3.5M227.4 70.9l-2.1 1M227.6 64.7a.21 .21 0 0 1 .4 .1 .21 .21 0 0 1-.3 .2zM229 78.3l-5 1.1M229.1 61a.53 .53 0 0 1 .6 .3 .53 .53 0 0 1-.2 .7 .64 .64 0 0 1-.4-1zM230.1 73.1l.1 .1M230.2 73.2l-3.3 1.5M230.2 73.2l.4 1.3-.4 3.7M230.4 70.3l-8 2.9M230.4 70.3l.8 2.3"/>
<path d="M231.2 72.6l-8 3M231.5 69.9l-1.1 .4M231.5 69.9l.8 2.4M231.5 69.9l-4.1 1M232.3 72.3l-1.1 .3M235.5 71.5l-3.2 .8M236 62.7l-.5 8.8M238.5 61.5l-.5 8.9-2.5 1.1M238.5 61.5l-2.5 1.2M81.7 98.9h7.7M74.5 104v2.5h1M74.5 104h1"/>
<path d="M74.5 104h-4.8l-5 8.6 14.9 8.6a.75 .75 0 0 1 .3 1.1l-5.1 8.9a.78 .78 0 0 1-1.1 .3M75.5 104h14.4M75.5 104v2.5M75.5 106.5h5M79.5 104a.77 .77 0 0 0 .8-.8v-4.5h1.4v5.3M80.5 104v7.3l.9 .5M81.4 111.8h7.9M85.4 119.3l-1.1 .6 .5 .9M85.4 119.3l.5 .8M86.5 118.6l2.4 4.2M86.5 118.6l-1.1 .7M89.3 109.8h1.3"/>
<path d="M89.3 111.8h.2M89.3 109.8v2M89.4 104v-5.3h1.3v4.5a.78 .78 0 0 0 .8 .8M89.5 111.8l-3.6 2h4.7M89.9 108.3a1.97 1.97 0 0 0-.6 1.5M89.9 108.3l1 .6M89.9 104h1M89.9 104v4.3M90.6 111.1l-1.1 .7M90.6 109.8v4.7h-6.2l.4-.7-3.4-2M90.9 108.9l.5 .1M90.9 104v4.9"/>
<path d="M90.9 104h4.7M95.5 113.4l2.4 4.2M95.5 113.4l-9 5.2M95.6 109h-4.3a.78 .78 0 0 0-.7 .8M95.6 104h1M95.6 104v5M96.6 112.8l1.1-.6 .5 .8M96.6 104v5h-1M96.6 112.8l-1.1 .6M96.6 112.8l.5 .9M96.6 104h4.8l5 8.6-1 .6M97.1 113.7l.4 .4 .8 .5"/>
<path d="M97.2 108.5l1.7-1.1a1 1 0 0 1 1.4 .4 1 1 0 0 1-.4 1.4l-1.5 .9a1.01 1.01 0 0 1-1.3-.3 1.01 1.01 0 0 1 .1-1.3zM97.9 117.6l-9 5.2M98.2 113l-1.1 .7M98.2 113a.75 .75 0 0 0 1 .3M98.3 114.6l1.2 2M99 113.6l-.7 1M99 113.6l1.4 2.5M99.2 113.3l-.2 .3M99.2 113.3h.1M99.5 116.6l-1.6 1M100.4 116.1l-.9 .5M103 111.1l.9-.5 1.5 2.6"/>
<path d="M103 111.1l-3.8 2.2M103 111.1l1.5 2.6M104.5 113.7l-4.1 2.4M105.4 113.2l-.9 .5M218.1 113.7v.9M218.1 114.6v3h2v-.8h4.7v.8h.2v5.2h-.2M218.7 116.1l-.5 .2-.1 .3M218.7 113.6l-.4 .3-.2 .7M218.7 113.6v2.5M219.3 113.3l-.6 .3M219.3 113a1.06 1.06 0 0 0-1.2 .7M219.3 112.2a1.09 1.09 0 0 0-1.2 .6v.9"/>
<path d="M219.3 109.8h1.3M219.3 108.3v1.5M219.3 108.3l.6 .6M219.3 111.8h.1M219.3 113v.3M219.3 109.8v2M219.3 112.2v.8M219.3 112.2h3.6M219.3 111.8l1.2 .4M219.3 113h.9M219.9 108.9l.6 .1h5.8M219.9 104h-.6v4.3"/>
<path d="M219.9 104h6.4M219.9 104v4.9M220.6 109v.8M220.6 111.1a1.38 1.38 0 0 0-1.3 .7M220.6 109.8v1.3M220.6 111.1h4.4v.4M220.6 109.8h6.2M224.2 103.2l-.4 .8M224.2 103.2h5.8M224.2 103.2l2.6-4.5 3.2 4.5M225 118.6h-6.9v5.1l.4 .5 7.1 2.2M226.2 113.7l-7.5 2.4"/>
<path d="M226.2 111.1v2.6M226.2 111.1l-6.9 2.2M226.3 109h.5M226.3 104h.5M226.3 104v5M226.8 104v9.3l-.6 .4M226.8 110.6l-.2 .4-.4 .1M226.8 104h3.8M226.8 112.6h3.8M230 103.2l.6 .8M230.6 104v17.2M56.2 135.7l.5 .9"/>
<path d="M56.7 136.6l2.4 4M57.9 130.4l.4-.2h.5l1.8 1a1 1 0 0 1 .3 1.3 1 1 0 0 1-1.4 .4l-1.8-1.3-.1-.7zM59.2 126.6l3.7 2.2M59.8 123.5l-1.6 2.6 1 .5M59.8 123.5l.9 .5M59.8 123.5l-1-.6-5 8.6 2.4 4.2M60.7 124l-1.5 2.6M60.7 124l4.1 2.4M61 134l-.5-.8-4.3 2.5M61 134l-4.3 2.6M61 134l2.1 3.7M62.9 128.8l.4 .1"/>
<path d="M62.9 128.8a.75 .75 0 0 1 .3 1M62.9 128.8h.1M63.1 137.7l.2 .5M63.1 137.7a.79 .79 0 0 0 1.1 .4M63.2 129.8l1.1 .6M63.2 129.8l-.5 .9 1.1 .6M63.3 138.2v1.1M63.3 138.2l-4.2 2.4M63.3 139.3l-3.8 2.2M63.3 128.9h1.2M63.8 131.3l1.1 .6M64.2 138.1l.6 1"/>
<path d="M64.3 130.4l-.5 .9M64.5 128.9l.1 .8-.3 .7M64.8 126.4l.9 .5M64.8 126.4l-1.5 2.5M64.8 139.1l-.9 .3-.6-.1M64.9 131.9l9 5.2M65.4 137.4l1.1 .6M65.4 137.4l-1.2 .7M65.7 126.9l-1.2 2M65.7 126.9l1.6 .9M66.5 138l.1 .1M66.6 138.1l4 6.9"/>
<path d="M66.6 138.1l-1.8 1M67.3 127.8l-2.4 4.1M67.3 127.8l9 5.2M67.7 136l2.4 4.1-3.6-2.1M67.7 136l.6-.3 3.1 5.3h-.8v4.9l-4.2 2.4M67.7 136l-2.3 1.4M73.9 137.1l1.2 .7M75.6 136.9l1.1 .6M75.6 136.9l-.5 .9M76.3 133l-2.4 4.1M76.3 133l1.6 .9M76.7 137.5l-.6 .9-1-.6"/>
<path d="M76.7 136l.7 1M76.7 136l-.6 .3-.5 .6M77.4 137l.3 .3M77.7 137.3h.1M77.7 137.3a.73 .73 0 0 0-1 .2M77.7 137.3l3.7 2.1M77.9 133.9l.9 .6M77.9 133.9l-1.2 2.1M78.8 134.5l-1.4 2.5M78.8 134.5l4.1 2.3M80.8 124l-1 .5 1.5 2.6 .9-.5M80.8 124l1.4 2.6"/>
<path d="M82.9 136.8l1 .6-1.6 2.6-.9-.6M82.9 136.8l-1.5 2.6M83 126.2l-2.5 9.3M84.2 126.6l6.3 6.2-8.5 2.4zM84.5 121.8l-3.7 2.2M84.6 125.2l6.9 6.7M84.8 120.8a.75 .75 0 0 1-.3 1M84.9 121.7l-.4 .1M84.9 121.7l1.4 2.5M85.9 120.1l-1.1 .7M85.9 120.1l.2 1v.5M86.1 121.6l-1.2 .1"/>
<path d="M86.1 121.6l1.2 2.1M86.3 124.2l-4.1 2.4M87.3 123.7l-1 .5M88.9 122.8l-1.6 .9M91.5 135.8v1.1M91.5 131.1v-1h3v1M91.5 121.2a.75 .75 0 0 0-.3 1.1l5.2 8.9a.75 .75 0 0 0 1 .3l14.9-8.6 5 8.6-2.4 4.2M91.5 131.1v4.7M91.5 136.9v14.1M91.5 136.9h2.3M91.5 138.8h4.7M91.5 135.8h2.9"/>
<path d="M91.5 131.1h3M91.5 133.9l-9.3 2.5M93.8 136.9l.7 .4 .7 .2M94.4 135.8l-.6 1.1M94.5 135.5l-.1 .3M94.5 135.5h.1M94.5 135.5a.72 .72 0 0 0 .7 .7M94.5 131.1v4.4M95.2 136.2v1.3M95.2 136.2h1v1.3M95.2 137.5h1M96.2 137.5v13"/>
<path d="M104.8 137.8l-3.8 6.5M104.8 137.8l.8-.5 4.1 2.4M104.8 137.8l-3.5 2-.4-.8-3.1 5.3 .6 .4M109.7 139.7l2.2 1.2M112.2 135.3l.5-.9 2.2 1.3M112.2 135.3l-2.5 4.4M112.2 135.3l2.2 1.3M114.4 136.6l-7.2 12.4M114.9 135.7l-.5 .9M218.1 133.9l.1 .4 .5 .2M218.1 136l.1 .4M218.1 122.8h2"/>
<path d="M218.1 127.8h2M218.7 135.8l-.4 .3-.2 .8v-.9M218.7 134.5v1.3M218.7 134.5l1.4 .4M219.3 136.2a1.26 1.26 0 0 0-1.2 1.3v1.3h1.2M219.3 135.5v.7M219.3 135.5l-.6 .3M219.3 135.5h.1M219.3 136.2h5.6M219.3 135.5h6.8M220.1 121.3h4.7v2.3h-4.7zM220.1 127h4.7v2.3h-4.7z"/>
<path d="M220.1 122.1h4.7M220.1 128.5h4.7M220.6 128.8a.69 .69 0 0 1 1.2 .2 .86 .86 0 0 1-1.2-.1zM220.7 121.5a.7 .7 0 0 1 1.1 .3 .72 .72 0 0 1-1.2-.2zM221.1 137.3h.2M221.9 133.8h-1.8v-.8h-2v3M222.1 125.3l-3.6 1.1-.3 .2-.1 5.3h6.8M223.1 128.8a.67 .67 0 0 1 1.2 .2 .7 .7 0 0 1-1.2-.2zM223.2 121.5a.7 .7 0 0 1 1.1 .3 .68 .68 0 0 1-1.2-.2zM224.8 127.8h.2v4.1M226.3 136.6l-7 4.3M226.3 135.3v1.3"/>
<path d="M226.3 135.3l-7 4.4M226.8 122.3v13.5l-.5 .8M226.8 134.4l-.2 .6-.3 .3M226.8 130.1l-.2 .7-.4 .3-6.9 4.4M226.8 131.5h3.8M226.8 122.9h3.8M226.8 125.2h-1.2v6.3M226.8 122.3h3.8M230.6 122.3v36.7h-3.8v-4.3l-.2-.4-6.7-4.4-.5-.5-.1-12.1h3.8M230.6 121.2h-3.8v1.1M230.6 121.2v1.1M230.6 138.5h-1.5v1.5"/>
<path d="M55.4 144.5l3.8 6.6M58.8 140.1a.75 .75 0 0 1-.3 1l-4 2.3 .7 1.2 4.6-2.7M59.1 140.6l.4 .9M59.5 141.5l4.7 8.1M63.6 148.5l-4.5 2.7 .7 1.3 3.9-2.3a.71 .71 0 0 1 1.1 .3M64.2 149.6l2.6 4.4M66.4 148.3l-2.2 1.3M66.4 148.3l2.5 4.4M66.8 154l.5 .9M68.9 152.7l.5 .9-2.1 1.3M68.9 152.7l-2.1 1.3M91.5 151v1.1"/>
<path d="M91.5 156.8v1.1M91.5 141.8a.78 .78 0 0 0-.8-.8h-10.3a.78 .78 0 0 0-.8 .8v17.2h-9.9l-2.4-4.1M91.5 152.1v4.7M91.5 151h2.3M91.5 149.1h4.7M91.5 152.1h2.9M91.5 156.8h3M93.8 151l.6 1.1M94.4 152.1l.1 .4M94.5 152.5h.1M94.5 156.8v1.1h-3M94.5 152.5v4.3"/>
<path d="M95.2 150.5v1.2M95.2 150.5l-.7 .1-.7 .4M95.2 151.7a.72 .72 0 0 0-.7 .8M95.2 150.5h1M96.2 150.5v1.2h-1M98 152.6a.98 .98 0 0 1 1.1-.2 .98 .98 0 0 1 .6 .9v1.8a1.01 1.01 0 0 1-1 1 1.01 1.01 0 0 1-1-1l.1-2zM98.4 144.7l2.6-4.5v4.5M98.4 144.7l2.6 1.5M100 151.5l-.5 .9 4.3 2.5M100 151.5l4.4 2.5M101 144.7v1.5M101 144.7l1.5 .9"/>
<path d="M101 146.2l.9 .5M101.9 146.7a.77 .77 0 0 1 .2 1.1M102.1 147.8l-2.1 3.7M102.5 147.5l-.4 .3M102.5 147.5l4.2 2.4M102.5 145.6l-.6 1.1M102.5 145.6a2.02 2.02 0 0 1 1 1.3M103.5 146.9l-1 .6M103.5 146.9l3.7 2.1M103.8 154.9l-2.4 4.1h-9.9v-1.1M104.4 154l-.6 .9M106.7 149.9l-2.3 4.1"/>
<path d="M107.2 149l-.5 .9M107.5 148.5l4.5 2.7-.6 1.2-4-2.3a.75 .75 0 0 0-1 .3M112.4 140a.8 .8 0 0 0 .3 1l3.9 2.3-.7 1.3-4.6-2.7M115.7 144.5l-3.8 6.6M218.1 151v.1a1.56 1.56 0 0 0 1.2 1.4M219.3 149.1h-1.2v1.4a1.26 1.26 0 0 0 1.2 1.2M219.3 151.7v.8M219.3 152.5h.1M219.3 152.5l6.9 4.3 .4 .3 .2 .8M219.3 151.7h3.4M219.3 152.5h4.6M220.6 145.7h6.3"/>
<path d="M221.8 146.3h1.9v1h-1.9zM223.8 140l.1 .6 .3 .4M223.8 150.4a.26 .26 0 0 1 .1-.3 .26 .26 0 0 1 .3 0l2.6 2.3M223.8 140h5.3M223.8 140v1.9M223.8 148.5v1.9M223.8 141.9h-3.2v6.6h3.2M223.8 141.9l3 2.7M223.8 148.5l3 2.7M223.8 150.4h.7M224.2 141h4.9M224.2 141l2.6 2.3"/>
<path d="M226.8 143.3v1.3M226.8 151.2v1.2M226.8 144.6l.1-.1-.1 6.7M229.1 140v1M229.1 141v10.9h1.5M229.1 141.7l-2.3 1.6M229.1 150.8l-2.3 1.6M229.1 147.5h1.5"/>
<circle cx="76.2" cy="45.1" r=".59"/>
<circle cx="76.2" cy="42.7" r=".59"/>
<circle cx="96.3" cy="42.6" r=".58"/>
<circle cx="96.3" cy="45.1" r=".58"/>
<circle cx="73.2" cy="115.4" r=".55"/>
<circle cx="79.7" cy="119.2" r=".55"/>
<circle cx="99.1" cy="132.7" r=".56"/>
<circle cx="105.7" cy="128.9" r=".57"/>
<circle cx="106.4" cy="133.7" r=".25"/>
<circle cx="77.7" cy="150.3" r=".56"/>
<circle cx="77.8" cy="142.7" r=".57"/>
<circle cx="97.7" cy="148.4" r=".25"/>
</g>
<text font-size="7.1" x="245.5" y="182.9">Đế tĩnh</text>
<g font-size="5.6">
<text x="276.4" y="194.4">1:4</text>
<text x="154.6" y="198.6">Khoa Vật lý - Vật lý kĩ thuật</text>
<text x="233.1" y="198.6">Nhựa PLA</text>
</g>
<g font-size="5">
<text x="6.4" y="193.3">Phương pháp gia công: in 3D bằng máy in Creality K2 Plus</text>
<text x="6.4" y="197.9">Sai số: ±2 mm</text>
<text x="6.4" y="202.5">Đơn vị: mm</text>
<text x="271" y="202.2">Tờ:</text>
<text x="283.2" y="202.2">1</text>
</g>
<g font-size="4.7" fill="#808080">
<text x="40.8" y="23.7">TRUE R2,5</text>
<text x="71.3" y="23.7">30,5</text>
<text x="91.7" y="18.3" transform="rotate(75 91.7 18.3)">R5,0</text>
<text x="129.7" y="30.3" transform="rotate(-90 129.7 30.3)">14,5</text>
<text x="42.8" y="50.4" transform="rotate(-90 42.8 50.4)">9,8</text>
<text x="49" y="53.8" transform="rotate(-90 49 53.8)">4,6</text>
<text x="35.3" y="58.6" transform="rotate(-90 35.3 58.6)">19,0</text>
<text x="63.9" y="57.3">37,4</text>
<text x="126.3" y="57.4" transform="rotate(-90 126.3 57.4)">7,5</text>
<text x="78.6" y="65.1">127,0</text>
<text x="106.3" y="60.7" transform="rotate(45 106.3 60.7)">R5,0</text>
<text x="132.3" y="63.8" transform="rotate(-90 132.3 63.8)">25,5</text>
<text x="110.2" y="76" transform="rotate(27 110.2 76)">60°</text>
<text x="62.5" y="84.8" transform="rotate(45 62.5 84.8)">R3,0</text>
<text x="84.8" y="88">30,5</text>
<text x="131.9" y="87.1" transform="rotate(60 131.9 87.1)">17,9</text>
<text x="235.8" y="87.7">5,0</text>
<text x="111.9" y="93.2" transform="rotate(-90 111.9 93.2)">21,2</text>
<text x="231.7" y="92.1" transform="rotate(32 231.7 92.1)">35,2°</text>
<text x="21.3" y="106.4" transform="rotate(-60 21.3 106.4)">47,4</text>
<text x="50.1" y="103.9" transform="rotate(-60 50.1 103.9)">39,8</text>
<text x="134.2" y="107.2" transform="rotate(-25 134.2 107.2)">R81,4</text>
<text x="24.4" y="110.2" transform="rotate(30 24.4 110.2)">R4,0</text>
<text x="133.9" y="113.8" transform="rotate(-19 133.9 113.8)">R54,6</text>
<text x="40.7" y="117.4" transform="rotate(-60 40.7 117.4)">13,0</text>
<text x="137.6" y="119.2" transform="rotate(-15 137.6 119.2)">4,5</text>
<text x="156.2" y="120.9" transform="rotate(84 156.2 120.9)">60°</text>
<text x="205.6" y="122.3" transform="rotate(45 205.6 122.3)">R5,0</text>
<text x="28.3" y="126.8" transform="rotate(-60 28.3 126.8)">8,0</text>
<text x="77" y="132.1" transform="rotate(-21 77 132.1)">60°</text>
<text x="251.9" y="140.8">6,0</text>
<text x="130.6" y="149" transform="rotate(-90 130.6 149)">41,5</text>
<text x="34.4" y="154.5" transform="rotate(-90 34.4 154.5)">69,0</text>
<text x="138.3" y="150.2" transform="rotate(-90 138.3 150.2)">111,3</text>
<text x="27" y="163.8" transform="rotate(30 27 163.8)">6,5</text>
<text x="63.8" y="168">7,5</text>
<text x="106.4" y="164.6" transform="rotate(-16 106.4 164.6)">35,5</text>
<text x="207.5" y="165.1" transform="rotate(-25 207.5 165.1)">R5,0</text>
<text x="245.6" y="166.5" transform="rotate(-90 245.6 166.5)">53,7</text>
<text x="61.1" y="175.9">36,3</text>
<text x="109.8" y="177.9" transform="rotate(-16 109.8 177.9)">38,4</text>
<text x="43.9" y="184.4" transform="rotate(-50 43.9 184.4)">R3,0</text>
</g>
<g font-size="4.6">
<text x="152.8" y="178.2">Người vẽ</text>
<text x="183.7" y="178.2">Trần Đức Khải</text>
<text x="152.8" y="186.3">Người kiểm tra</text>
<text x="183.7" y="186.3">Nguyễn Đăng Duy</text>
</g>
</svg>
